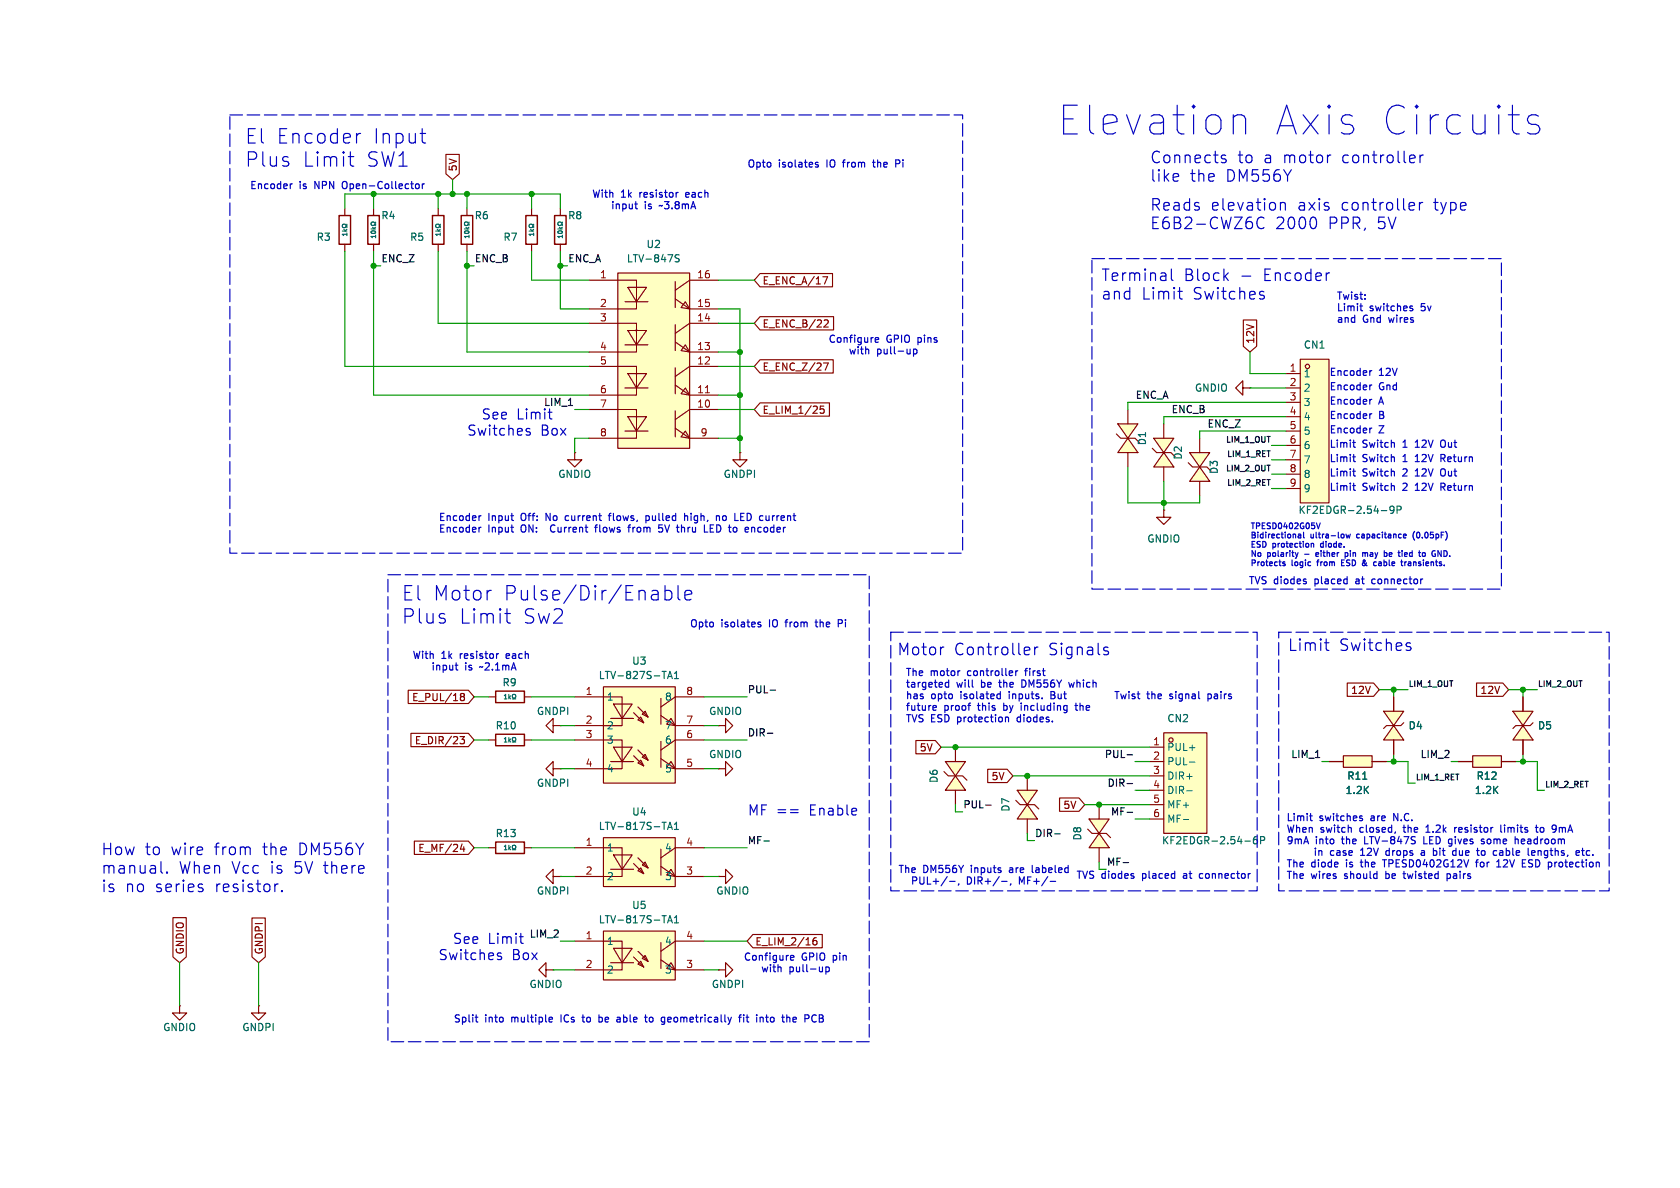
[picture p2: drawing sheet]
<svg xmlns="http://www.w3.org/2000/svg" width="297mm" height="210mm" viewBox="0 0 297 210" stroke-linecap="round" stroke-linejoin="round" font-family="sans-serif">
<path d="M77.5 36.8v1.3M94 36.8v1.3M99.1 36.8v1.3M77.5 43.2v1.3M94 43.2v1.3M99.1 43.2v1.3M130.8 80v1.3h1.3l-1.3 1.3-1.3-1.3h1.3M130.8 80h.1M127 135.9h1.3v-1.3l1.2 1.3-1.2 1.3v-1.3M127 135.9h.1M45.7 177.8v1.3h1.3l-1.3 1.2-1.3-1.2h1.3M45.7 177.8h.1" fill="none" stroke="#840000" stroke-width=".2"/>
<path d="M76.5 38.1h2v5.1h-2zM93 38.1h2v5.1h-2zM98 38.1h2.1v5.1h-2.1z" fill="none" stroke="#840000" stroke-width=".25"/>
<g fill="none" stroke="#006464" stroke-width=".2">
<path d="M77.8 39.6v.2h-.1a.34 .34 0 0 0-.5-.2 .34 .34 0 0 0-.1 .5l.3 .1 .4-.2v.2M94.3 39.6v.2h-.1a.34 .34 0 0 0-.5-.2 .34 .34 0 0 0-.1 .5l.4 .1 .3-.2v.2M99.4 39.2v.2h-.1a.34 .34 0 0 0-.5-.1 .34 .34 0 0 0-.1 .4l.3 .2 .4-.2v.2M77 40.8h.8M77.3 40.5l.3 .3M77.8 41.2v.4M77.8 41.4h-.8l.3 .2M77.8 40.5l-.3 .3M93.5 40.8h.8M93.8 40.5l.3 .3M94.3 41.4h-.8l.3 .2M94.3 41.2v.4"/>
<path d="M94.3 40.5l-.3 .3M98.6 40.5h.8M98.7 40.9a.39 .39 0 0 1 .4-.1 .39 .39 0 0 1 .3 .4 .39 .39 0 0 1-.5 .1 .39 .39 0 0 1-.2-.4zM98.9 40.2l.3 .3M99.4 41.6v.4M99.4 41.8h-.8l.2 .2M99.4 40.2l-.3 .2"/>
</g>
<g fill="#ffffc2">
<path d="M106.7 164.6h12.7v8.6h-12.7z"/>
<path d="M108.5 167.6h3.3l-1.8 2.6z"/>
<path d="M112.8 170.4l.5-.5 .5 1z"/>
<path d="M114 168.9l.5 1-1-.5z"/>
<path d="M118.6 170.2l.8 1.3-1.5-.3z"/>
</g>
<g fill="none" stroke="#840000" stroke-width=".2">
<path d="M82.5 36.8v1.3M82.5 43.2v1.3M31.7 177.8v1.3h1.3l-1.3 1.2-1.2-1.2h1.2M31.7 177.8h.1M101.6 166.4h8.4v5.1h-8.4M106.7 164.6h12.7v8.6h-12.7zM107.9 170.2h4.1M108.5 167.6h3.3l-1.8 2.6zM112 169.2l1.8 1.7M112.8 170.4l.5-.5 .5 1zM112.8 168.2l1.7 1.7M114 168.9l.5 1-1-.5z"/>
<path d="M116.8 166.6v4.6M116.8 169.7l2.6 1.8M118.6 170.2l.8 1.3-1.5-.3zM119.4 171.5h5.1M124.5 166.4h-5.1l-2.6 1.8"/>
</g>
<path d="M82.9 39.2v.2h-.1a.34 .34 0 0 0-.5-.1 .34 .34 0 0 0-.2 .4l.4 .2 .4-.2v.2M82.1 40.5h.8M82.1 40.9a.39 .39 0 0 1 .5-.1 .39 .39 0 0 1 .3 .4 .39 .39 0 0 1-.5 .1 .39 .39 0 0 1-.3-.4zM82.4 40.2l.3 .3M82.9 41.6v.4M82.9 41.8h-.8l.2 .2M82.9 40.2l-.3 .2M117.1 161.9h.7M118 163.1l.4-1.2 .5 1.2M118.1 162.8h.6M119.2 163.1h.8M119.2 162.2l.4-.3v1.2" fill="none" stroke="#006464" stroke-width=".2"/>
<path d="M81.5 38.1h2.1v5.1h-2.1z" fill="none" stroke="#840000" stroke-width=".25"/>
<path d="M229.9 63.5h5v25.4h-5z" fill="#ffffc2"/>
<g fill="none" stroke="#840000" stroke-width=".2">
<path d="M227.3 66h2.6M227.3 68.6h2.6M227.3 71.1h2.6M227.3 73.7h2.6M227.3 76.2h2.6M227.3 78.7h2.6M229.9 63.5h5v25.4h-5zM101.6 80v1.3h1.3l-1.3 1.3-1.3-1.3h1.3M101.6 80h.1M205.7 90.2v1.2h1.3l-1.3 1.3-1.2-1.3h1.2M205.7 90.2h.1M227.3 81.3h2.6"/>
<path d="M227.3 83.8h2.6M227.3 86.4h2.6"/>
<circle cx="231.1" cy="64.8" r=".38"/>
</g>
<path d="M244.2 90.3h1M246.4 90l-.2 .3h-.2l-.3-.3 .1-.5h.4l.2 .1a.84 .84 0 0 1-.3 1.1h-.3M247 90.1h.6l.1-.2-.1-.3-.6-.1v1.2" fill="none" stroke="#006464" stroke-width=".2"/>
<g fill="#ffffc2">
<path d="M179.8 139.7h3.6l-1.8 2.5z"/>
<path d="M181.6 142.2l1.8 2.6h-3.6z"/>
</g>
<path d="M179.8 139.7h3.6l-1.8 2.5zM181.6 137.2v2.5M179.6 141.5l.7 .7h2.6l.7 .8M181.6 142.2l1.8 2.6h-3.6zM181.6 144.8v2.5" fill="none" stroke="#840000" stroke-width=".2"/>
<g fill="#ffffc2">
<path d="M109.2 48.3h12.7v31h-12.7z"/>
<path d="M111 50.8h3.3l-1.8 2.5z"/>
<path d="M111 58.4h3.3l-1.8 2.6z"/>
<path d="M111 66h3.3l-1.8 2.6z"/>
<path d="M111 73.7h3.3l-1.8 2.5z"/>
<path d="M121.2 53.3l.7 1.3-1.5-.2z"/>
<path d="M121.2 61l.7 1.2-1.5-.2z"/>
<path d="M121.2 68.6l.7 1.3-1.5-.3z"/>
<path d="M121.2 76.2l.7 1.3-1.5-.3z"/>
</g>
<g fill="none" stroke="#840000" stroke-width=".2">
<path d="M61 36.8v1.3M66 36.8v1.3M61 43.2v1.3M66 43.2v1.3M104.1 49.5h8.4v5.1h-8.4M104.1 57.2h8.4v5h-8.4M109.2 48.3h12.7v31h-12.7zM110.5 53.3h4M111 50.8h3.3l-1.8 2.5zM111 58.4h3.3l-1.8 2.6zM119.4 49.8v4.6M119.4 57.4v4.6"/>
<path d="M119.4 52.8l2.5 1.8M121.2 53.3l.7 1.3-1.5-.2zM121.9 54.6h5.1M127 49.5h-5.1l-2.5 1.8M127 57.2h-5.1l-2.5 1.7M104.1 64.8h8.4v5.1h-8.4M104.1 72.4h8.4v5.1h-8.4M110.5 61h4M110.5 68.6h4M110.5 76.2h4M111 66h3.3l-1.8 2.6zM111 73.7h3.3l-1.8 2.5z"/>
<path d="M119.4 65v4.6M119.4 72.6v4.6M119.4 60.5l2.5 1.7M119.4 68.1l2.5 1.8M119.4 75.7l2.5 1.8M121.2 61l.7 1.2-1.5-.2zM121.2 68.6l.7 1.3-1.5-.3zM121.2 76.2l.7 1.3-1.5-.3zM121.9 62.2h5.1M121.9 69.9h5.1M121.9 77.5h5.1M127 64.8h-5.1l-2.5 1.8"/>
<path d="M127 72.4h-5.1l-2.5 1.8M86.4 123.2h1.2M92.7 123.2h1.3"/>
</g>
<path d="M124.7 69.4h.7" fill="none" stroke="#a90000" stroke-width=".18"/>
<g fill="none" stroke="#006464" stroke-width=".2">
<path d="M61.3 39.6v.2h-.1a.34 .34 0 0 0-.5-.2 .34 .34 0 0 0-.1 .5l.3 .1 .4-.2v.2M66.4 39.2v.2h-.2a.34 .34 0 0 0-.4-.1 .34 .34 0 0 0-.2 .4l.4 .2 .4-.2v.2M60.5 40.8h.8M60.8 40.5l.3 .3M61.3 41.2v.4M61.3 41.4h-.8l.2 .2M61.3 40.5l-.3 .3M65.6 40.5h.8M65.6 40.9a.39 .39 0 0 1 .5-.1 .39 .39 0 0 1 .3 .4 .39 .39 0 0 1-.5 .1 .39 .39 0 0 1-.3-.4zM65.9 40.2l.3 .3M66.4 41.6v.4M66.4 41.8h-.8l.2 .2"/>
<path d="M66.4 40.2l-.3 .2M120.1 45.1l-.5-.1-.2 .1v.4l.6 .3 .1 .3-.3 .2-.5-.1M89.2 123.5h.4M89.2 123l.2-.3v.8M90 122.7v.8M90 123.2l.3 .3M90.3 123l-.3 .3M90.6 123.5h.2v-.1a.34 .34 0 0 1-.2-.5 .34 .34 0 0 1 .5-.1l.1 .4-.2 .3h.2"/>
</g>
<path d="M59.9 38.1h2.1v5.1h-2.1zM65 38.1h2.1v5.1h-2.1zM87.6 122.2h5.1v2h-5.1z" fill="none" stroke="#840000" stroke-width=".25"/>
<g fill="#ffffc2">
<path d="M244.6 125.7h3.6l-1.8 2.6z"/>
<path d="M246.4 128.3l1.8 2.5h-3.6z"/>
</g>
<path d="M244.6 125.7h3.6l-1.8 2.6zM246.4 128.3l1.8 2.5h-3.6zM246.4 123.2v2.5M246.4 130.8v2.6M248.2 127.8l-.6 .5h-2.5l-.5 .5" fill="none" stroke="#840000" stroke-width=".2"/>
<path d="M237.5 133.6h5.1v2h-5.1z" fill="#ffffc2"/>
<path d="M219.7 68.6v-1.3l-1.3 1.3 1.3 1.3v-1.3h1.3M221 68.6h.1M234.9 134.6h2.6M237.5 133.6h5.1v2h-5.1zM242.6 134.6h2.5M96.5 171.5v-1.3l-1.3 1.3 1.3 1.2v-1.2h1.3M97.8 171.5h.1M127 171.5h1.3v-1.3l1.2 1.3-1.2 1.2v-1.2M127 171.5h.1" fill="none" stroke="#840000" stroke-width=".2"/>
<path d="M240.9 137.7h.7" fill="none" stroke="#006464" stroke-width=".2"/>
<g fill="#ffffc2">
<path d="M106.7 121.4h12.7v17h-12.7z"/>
<path d="M108.5 124.5h3.3l-1.8 2.5z"/>
<path d="M108.5 132.1h3.3l-1.8 2.5z"/>
<path d="M112.8 127.3l.5-.5 .5 1z"/>
<path d="M112.8 134.9l.5-.5 .5 1z"/>
<path d="M114 125.7l.5 1.1-1-.6z"/>
<path d="M114 133.4l.5 1-1-.5z"/>
<path d="M118.6 127l.8 1.3-1.5-.3z"/>
<path d="M118.6 134.6l.8 1.3-1.5-.3z"/>
</g>
<g fill="none" stroke="#840000" stroke-width=".2">
<path d="M101.6 123.2h8.4v5.1h-8.4M101.6 130.8h8.4v5.1h-8.4M106.7 121.4h12.7v17h-12.7zM107.9 127h4.1M107.9 134.6h4.1M108.5 124.5h3.3l-1.8 2.5zM108.5 132.1h3.3l-1.8 2.5zM112 126l1.8 1.8M112 133.6l1.8 1.8M112.8 127.3l.5-.5 .5 1zM112.8 134.9l.5-.5 .5 1zM112.8 125l1.7 1.8"/>
<path d="M112.8 132.6l1.7 1.8M114 125.7l.5 1.1-1-.6zM114 133.4l.5 1-1-.5zM116.8 123.4v4.6M116.8 131.1v4.5M116.8 126.5l2.6 1.8M116.8 134.1l2.6 1.8M118.6 127l.8 1.3-1.5-.3zM118.6 134.6l.8 1.3-1.5-.3zM119.4 128.3h5.1M119.4 135.9h5.1M124.5 123.2h-5.1l-2.6 1.8"/>
<path d="M124.5 130.8h-5.1l-2.6 1.8"/>
</g>
<path d="M117.1 118.7h.7M118 120l.4-1.3 .5 1.3M118.1 119.6h.6M119.2 120h.8M119.2 119l.4-.3v1.3" fill="none" stroke="#006464" stroke-width=".2"/>
<g fill="#ffffc2">
<path d="M210.3 80h3.6l-1.8 2.6z"/>
<path d="M212.1 82.6l1.8 2.5h-3.6z"/>
</g>
<path d="M212.1 77.5v2.5M210.1 81.8l.7 .8h2.6l.7 .7M210.3 80h3.6l-1.8 2.6zM212.1 82.6l1.8 2.5h-3.6zM212.1 85.1v2.5" fill="none" stroke="#840000" stroke-width=".2"/>
<g fill="#ffffc2">
<path d="M204 77.5h3.5l-1.8 2.5z"/>
<path d="M205.7 80l1.8 2.6h-3.5z"/>
</g>
<path d="M203.7 79.3l.8 .7h2.5l.8 .8M204 77.5h3.5l-1.8 2.5zM205.7 74.9v2.6M205.7 80l1.8 2.6h-3.5zM205.7 82.6v2.5" fill="none" stroke="#840000" stroke-width=".2"/>
<path d="M205.7 129.5h7.7v17.8h-7.7z" fill="#ffffc2"/>
<g fill="none" stroke="#840000" stroke-width=".2">
<path d="M97.8 128.3v-1.3l-1.3 1.3 1.3 1.2v-1.2h1.3M99.1 128.3h.1M203.2 132.1h2.5M203.2 134.6h2.5M203.2 137.2h2.5M203.2 139.7h2.5M205.7 129.5h7.7v17.8h-7.7zM97.8 154.9v-1.2l-1.3 1.2 1.3 1.3v-1.3h1.3M99.1 154.9h.1M203.2 142.2h2.5M203.2 144.8h2.5"/>
<circle cx="207" cy="130.8" r=".38"/>
</g>
<path d="M209.8 139.8h1M210.3 134.7h.9M209.2 144.9h1" fill="none" stroke="#006464" stroke-width=".18"/>
<path d="M220.1 148.7h.9M222.2 147.9l-.4 .1a.86 .86 0 0 0 0 1.2l.4-.2 .1-.4-.2-.2h-.3l-.2 .2M222.9 148.6l.6-.1 .1-.2-.1-.3-.6-.1v1.3" fill="none" stroke="#006464" stroke-width=".2"/>
<g fill="#ffffc2">
<path d="M192.5 144.8h3.6l-1.8 2.5z"/>
<path d="M194.3 147.3l1.8 2.6h-3.6z"/>
</g>
<path d="M97.8 135.9v-1.3l-1.3 1.3 1.3 1.3v-1.3h1.3M99.1 135.9h.1M86.4 149.9h1.2M92.7 149.9h1.3M192.3 146.6l.7 .7h2.6l.7 .8M192.5 144.8h3.6l-1.8 2.5zM194.3 147.3l1.8 2.6h-3.6zM194.3 142.2v2.6M194.3 149.9v2.5" fill="none" stroke="#840000" stroke-width=".2"/>
<path d="M87.6 148.8h5.1v2.1h-5.1z" fill="none" stroke="#840000" stroke-width=".25"/>
<path d="M89.2 150.2h.4M89.2 149.6l.2-.2v.8M90 149.4v.8M90 149.9l.3 .3M90.3 149.7l-.3 .3M90.6 150.2h.2v-.1a.34 .34 0 0 1-.2-.5 .34 .34 0 0 1 .5-.1l.1 .3-.2 .4h.2" fill="none" stroke="#006464" stroke-width=".2"/>
<g fill="#ffffc2">
<path d="M167.1 134.6h3.6l-1.8 2.6z"/>
<path d="M168.9 137.2l1.8 2.5h-3.6z"/>
</g>
<path d="M86.4 130.8h1.2M92.7 130.8h1.3M166.9 136.4l.7 .8h2.6l.7 .7M167.1 134.6h3.6l-1.8 2.6zM168.9 137.2l1.8 2.5h-3.6zM168.9 132.1v2.5M168.9 139.7v2.5M127 154.9h1.3v-1.2l1.2 1.2-1.2 1.3v-1.3M127 154.9h.1" fill="none" stroke="#840000" stroke-width=".2"/>
<path d="M87.6 129.8h5.1v2h-5.1z" fill="none" stroke="#840000" stroke-width=".25"/>
<path d="M89.2 131.2h.4M89.2 130.6l.2-.2v.8M90 130.4v.8M90 130.9l.3 .3M90.3 130.6l-.3 .3M90.6 131.2h.2v-.2a.34 .34 0 0 1-.2-.4 .34 .34 0 0 1 .5-.2l.1 .4-.2 .4h.2" fill="none" stroke="#006464" stroke-width=".2"/>
<g fill="#ffffc2">
<path d="M267.5 125.7h3.5l-1.8 2.6z"/>
<path d="M269.2 128.3l1.8 2.5h-3.5z"/>
</g>
<path d="M267.5 125.7h3.5l-1.8 2.6zM269.2 128.3l1.8 2.5h-3.5zM269.2 123.2v2.5M269.2 130.8v2.6M271 127.8l-.5 .5h-2.5l-.5 .5" fill="none" stroke="#840000" stroke-width=".2"/>
<g fill="#ffffc2">
<path d="M197.6 74.9h3.6l-1.8 2.6z"/>
<path d="M199.4 77.5l1.8 2.5h-3.6z"/>
</g>
<path d="M197.4 76.7l.7 .8h2.6l.7 .7M197.6 74.9h3.6l-1.8 2.6zM199.4 77.5l1.8 2.5h-3.6zM199.4 72.4v2.5M199.4 80v2.6" fill="none" stroke="#840000" stroke-width=".2"/>
<path d="M260.3 133.6h5.1v2h-5.1z" fill="#ffffc2"/>
<path d="M257.8 134.6h2.5M260.3 133.6h5.1v2h-5.1zM265.4 134.6h2.6" fill="none" stroke="#840000" stroke-width=".2"/>
<g fill="#ffffc2">
<path d="M106.7 148.1h12.7v8.6h-12.7z"/>
<path d="M108.5 151.1h3.3l-1.8 2.6z"/>
<path d="M112.8 153.9l.5-.5 .5 1z"/>
<path d="M114 152.4l.5 1-1-.5z"/>
<path d="M118.6 153.7l.8 1.2-1.5-.2z"/>
</g>
<g fill="none" stroke="#840000" stroke-width=".2">
<path d="M78.8 27.3h2.4v3.4l-1.2 1.1-1.2-1.1zM134.4 56h13v2.3h-13l-1.1-1.1zM134.4 48.4h12.8v2.3h-12.8l-1.1-1.2zM145.5 48.9h.8l-.5 1.3M145.7 56.7l.5-.2 .2 .4-.8 .9h.8M219.8 56.6h2.4v4.6l-1.2 1-1.2-1zM134.4 71.2h12.2v2.4h-12.2l-1.1-1.2zM134.4 63.6h12.9v2.3h-12.9l-1.1-1.1zM145.6 64.2h.8l-.5 1.2M145.6 71.8h-.6v.6l.2-.1h.4l.1 .2-.1 .4-.1 .2-.5-.2M72.2 122h10.6l1 1.2-1 1.2h-10.6zM72.6 129.6h10.2l1 1.2-1 1.2h-10.2z"/>
<path d="M81.3 130.2h.8l-.4 .5 .4 .1v.6l-.2 .1-.6-.1M81.6 123.1l-.2-.2 .2-.3h.3l.2 .2-.2 .3M81.6 123.1l-.2 .3v.3l.2 .2 .4-.1 .1-.2v-.2l-.2-.3M81.6 123.1h.3M127 128.3h1.3v-1.3l1.2 1.3-1.2 1.2v-1.2M127 128.3h.1M161.9 130.9h3.5l1 1.2-1 1.2h-3.5zM174.6 136h3.5l1 1.2-1 1.1h-3.5zM234.9 134.6h2.6M238.2 120.7h4.6l1 1.2-1 1.2h-4.6zM242.6 134.6h2.5M246.4 123.2v2.5"/>
<path d="M246.4 130.8v2.6M257.8 134.6h2.5M261 120.7h4.7l1 1.2-1 1.2h-4.7zM265.4 134.6h2.6M269.2 123.2v2.5M269.2 130.8v2.6M73.3 148.7h9.5l1 1.2-1 1.1h-9.5zM81.7 149.2l-.3 .9h.8M82 149.7v.8M101.6 149.9h8.4v5h-8.4M106.7 148.1h12.7v8.6h-12.7zM107.9 153.7h4.1"/>
<path d="M108.5 151.1h3.3l-1.8 2.6zM112 152.7l1.8 1.7M112.8 153.9l.5-.5 .5 1zM112.8 151.6l1.7 1.8M114 152.4l.5 1-1-.5zM116.8 150.1v4.6M116.8 153.2l2.6 1.7M118.6 153.7l.8 1.2-1.5-.2zM119.4 154.9h5.1M124.5 149.9h-5.1l-2.6 1.7M187.3 141.1h3.5l1 1.1-1 1.2h-3.5zM30.6 162.2h2.3v7l-1.2 1-1.1-1z"/>
<path d="M44.5 162.3h2.4v6.9l-1.2 1-1.2-1zM133.1 165.2h12.3v2.3h-12.3l-1-1.1zM144.3 165.8h-.4a.86 .86 0 0 0 0 1.2l.5-.1v-.4l-.2-.2h-.3l-.2 .2"/>
</g>
<path d="M240.9 137.7h.7M117.1 145.4h.7M118 146.6l.4-1.2 .5 1.2M118.1 146.3h.6M119.2 146.6h.8M119.2 145.7l.4-.3v1.2" fill="none" stroke="#006464" stroke-width=".2"/>
<path d="M100.5 71.7h.7M135.7 129.6h.9M136.1 122h1M199.3 133.4h.9M199.3 138.5h.9M232.6 133.9h.7M135.1 148.7h.9M174.2 142.3h1M186.5 147.4h.9M198.6 152.5h.9M199.3 143.6h.9" fill="none" stroke="#0f0f0f" stroke-width=".2"/>
<g fill="none" stroke="#009600" stroke-width=".2">
<path d="M61 36.8v-2.5h38.1v2.5M66 34.3v2.5M77.5 34.3v2.5M80 31.8v2.5M82.5 34.3v2.5M94 34.3v2.5M61 44.5v20.3h43.1M66 47h1.3M66 44.5v25.4h38.1M77.5 44.5v12.7h26.6M82.5 47h1.3M82.5 44.5v17.7h21.6"/>
<path d="M94 44.5v5h10.1M99.1 44.5v10.1h5M99.1 47h1.2M127 54.6h3.8v25.4M127 49.5h6.3M127 57.2h6.3M101.6 72.4h2.5M104.1 77.5h-2.5v2.5M127 72.4h6.3M127 64.8h6.3M127 77.5h3.8M127 69.9h3.8"/>
<path d="M127 62.2h3.8M221 68.6h6.3M221 62.2v3.8h6.3M224.8 78.7h2.5M227.3 76.2h-15.2v1.3M227.3 73.7h-21.6v1.2M227.3 71.1h-27.9v1.3M199.4 82.6v6.3h12.7v-1.3M205.7 85.1v5.1M224.8 83.8h2.5M224.8 81.3h2.5M224.8 86.4h2.5"/>
<path d="M83.8 130.8h2.6M83.8 123.2h2.6M94 130.8h7.6M94 123.2h7.6M99.1 135.9h2.5M99.1 128.3h2.5M124.5 130.8h7.6M124.5 123.2h7.6M124.5 135.9h2.5M124.5 128.3h2.5M166.4 132.1h36.8M179.1 137.2h24.1"/>
<path d="M200.7 134.6h2.5M200.7 139.7h2.5M233.7 134.6h1.2M243.8 121.9h5.1M245.1 134.6h3.8v3.8h1.3M246.4 121.9v1.3M246.4 133.4v1.2M256.5 134.6h1.3M266.7 121.9h5.1M268 134.6h3.8v5.1h1.2M269.2 121.9v1.3M269.2 133.4v1.2"/>
<path d="M83.8 149.9h2.6M94 149.9h7.6M99.1 154.9h2.5M124.5 154.9h2.5M124.5 149.9h7.6M168.9 142.2v1.3h1.3M181.6 147.3v1.3h1.3M191.8 142.2h11.4M194.3 152.4v1.3h1.3M200.7 144.8h2.5M31.7 170.2v7.6M45.7 170.2v7.6"/>
<path d="M97.8 171.5h3.8M99.1 166.4h2.5M124.5 171.5h2.5M124.5 166.4h7.6"/>
</g>
<g fill="none" stroke="#0000c2" stroke-width=".2">
<path d="M51.3 32.5v.8M51.7 32.5l-.4 .2M60.7 32.1a.9 .9 0 0 0 0 1.2M61.6 27.7h.9M62.1 29.3l.4 .1M63.8 23.6h-.3l-.4 .2M73.6 32.6l.3-.1 .2 .2-.1 .6h-.4M74.3 23.6h.9M74.7 32.5v.8M75 25.3h.2M75 32.5l-.3 .2M112.2 36.1h.5"/>
<path d="M112.4 35.6v1.1l.3 .2M119.9 34l-.2 .1M121.4 34l-.2 .2v.5l.2 .2M121.8 34.3l-.6 .1M144.2 29.1l.4 .1 .1 .2-.2 .1h-.4M144.2 28.8h.4M148.9 28.7h.5M154.2 28.7h.5M154.4 28.3v1.1l.3 .1M158.4 28.3h.4l.3 .2-.1 .4h-.6M208.3 30.8l.1 .4-1 .2M216 28l.7 .2 .1 .3-.3 .3-.6-.1"/>
<path d="M216 27.5l.2-.1 .5 .1M218 20.3v3.4M218 20.8a1.26 1.26 0 0 1 2.2 .2v2.7M222.6 38.5a1.16 1.16 0 0 0 .3 1.9l.6-.2M223.4 38.5l.1 .1M226.4 35.8v1.3M226.4 36a.5 .5 0 0 1 .8 .1v1M232.6 38.6a1.71 1.71 0 0 1 0 1.6M250 35.9l.1 .4-1 .2M250.9 35.8v1.3M251 27.4v1.4M251.5 35.8a.52 .52 0 0 0-.6 .4"/>
<path d="M251.6 27.4a.52 .52 0 0 0-.6 .4M272 20.5l-.5-.2h-.7l-.5 .2-.3 .5 .3 .7 .5 .3h.7l.5 .2 .2 .5-.2 .7-.5 .3h-1l-.5-.3M207.1 47.6v1.7l.3 .3M208.2 51.5h.8M208.6 52.8l.4 .1M223.2 52.2l.3 .3-.1 .3-.2 .1M223.2 51.5l.2 .1M240.4 54.1h.5M240.6 53.7v1.1l.3 .1M241.3 52.8v.1M241.3 52.1v.1M249.4 54.1l.3 .1"/>
<path d="M249.4 54.5l.3 .1 .1 .2-.2 .1h-.2M93.1 76.2l.6 .2 .1 .3-.3 .2-.5-.1M93.1 75.8h.6M96.9 72.9h.7M97.2 74l.4 .1M153.5 61.8l.1 .8M154.7 60.1l.6-.1v-.3h-.4l-.2 .2 .1 .6h.5M160.9 61.7v.9M160.9 62.4l-.1 .1M161.5 61.7v1.3M161.5 61.8l.4-.1 .2 .3-.1 .5h-.5M239.1 78.2h.5"/>
<path d="M239.3 77.8v1.1l.3 .2M242.2 65.5v.9M242.2 68.1v.8M242.2 70.6v.8M242.2 73.1v.9M242.2 75.7v.8M242.5 70.6l-.3 .2M242.5 65.5l-.3 .3M242.5 73.1l-.3 .3M242.5 68.1l-.3 .2M242.5 75.7l-.3 .2M250.2 79.1h.7"/>
<path d="M250.6 77.8l-.4 .4M255.2 77.8a.43 .43 0 0 0-.5 .4v.4a.43 .43 0 0 0 .5 .5M84.7 91.2v.8M84.7 93.2v.9M85 91.2l-.3 .2M85 93.2l-.3 .3M96.5 92v-1.3l.8 1.3M97.4 93a.66 .66 0 0 0 .5 1.1M100 91.9l.2 .1h.3M100.5 91.2h-.3l-.2 .1M105.1 93.2h.5M105.3 93v1.1"/>
<path d="M106 92.8l.1 1.2M107.5 91.2h.5M108 90.7l-.3 .2v1.1M108.4 90.7l.1 1.3M111.9 93.2v.9M112.1 93.2l-.2 .3M114.2 91.2h.4l.2 .2-.1 .6h-.5M114.2 91.2v1.2M115.3 91.2l.1 .8M117 93.3l.2 .2-.1 .4-.5 .2M117.5 92.8l.4 1.3 .5-1.3M121.1 91.2h.4l.1 .8"/>
<path d="M122.2 90.7v.2M122.2 91.2v.8M125.6 94.1h.6M125.6 93.4h.4M126.7 92.8v1.3h.3M127.8 91.3l.2-.1 .3 .1 .1 .5-.1 .2h-.3l-.2-.1zM129.9 90.7v1.3M131.5 90.7h-.6v1.3M132.4 90.7h-.3v1.3h.3M134.1 93.3h.5M134.1 94h.5M136.9 91.2l-.3 .1"/>
<path d="M226.8 99.5l.4 .3-.1 .2h-.3M229 97.7l.2 .7M229.2 98.4l-.1 .2M229.5 97.7l-.3 .7M229.5 94.5h.4l.1 .6M230 94.7l-.5 .2 .1 .2 .4-.1M230.5 94.1v.8l.1 .2M230.6 98h.8M231.8 96.1v.6M231.8 96.1h.4v.6M232.7 92.4l.4 1.1 .3-1.1M232.8 99.3h.4"/>
<path d="M233.1 97.8l-.1-.1-.4 .1 .1 .5h.4M233.1 97.9l-.5 .1M233.5 96.1v.5M237.2 99.5h.3M237.6 94.5v.5M237.7 99h-.5v1h.5M237.8 97.7h.3l.2 .2-.1 .4h-.4M237.8 97.7v1M238 94.4l.1 .7 .2-.5 .2 .5 .2-.7M239.1 85.8h.5M239.1 83.3h.5M239.1 80.8h.5"/>
<path d="M239.3 80.3v1.1l.3 .2M239.3 82.9v1.1l.3 .1M239.3 85.4v1.1l.3 .2M239.9 94.5v.5M241.1 99.5l.6 .5M241.3 97.8l.2-.1h.2l.1 .7M241.5 99.5l-.2 .4M244.2 99.6l-.5 .2 .2 .2h.3M244.7 97.3v1.1M245.6 98.3h.4M245.6 97.7h.3l.2 .2-.5 .1M248.3 94.4l.2 .1 .1 .2-.5 .1"/>
<path d="M248.5 95l-.2 .1M248.6 99.3l-.2 .2M249 99.4h.4M249.4 97.7l-.2 .2v.3l.2 .2M249.4 99.6l-.5 .2 .2 .2h.3M250.1 93.9a1.17 1.17 0 0 0 0 1.6M250.2 86.7h.7M250.2 84.1h.7M250.2 81.6h.7M250.5 94.2l.2-.1a.54 .54 0 0 1 .3 .5 .54 .54 0 0 1-.3 .5l-.3-.4zM250.6 85.4l-.4 .4M250.6 82.9l-.4 .3"/>
<path d="M250.6 80.3l-.4 .4M251.4 95v.1M252 94.2l.1-.1a.54 .54 0 0 1 .4 .5 .54 .54 0 0 1-.4 .5l-.2-.4zM253.3 97.4l-.2 .4 .2 .5M253.4 94.1h-.5v.5l.4-.1 .1 .5-.2 .1-.3-.1M253.9 94.5l.3-.1 .2 .2-.1 .4h-.4M253.9 94.4v1M254.8 94.6h.3M255 86.1l.5 .6M255 81l.5 .6M255.2 82.9a.43 .43 0 0 0-.5 .4v.4a.43 .43 0 0 0 .5 .4M255.3 94.1h-.5v1"/>
<path d="M255.3 97.3a.51 .51 0 0 1 .6 .6 .51 .51 0 0 1-.6 .5M255.3 80.4l-.6-.1v1.3M255.3 85.5l-.6-.1v1.3M255.3 86l-.6 .1M255.3 80.9l-.6 .1M255.6 93.9a1.17 1.17 0 0 1 0 1.6M80.5 117.6h.4M80.6 117.2v1.1l.3 .1M86.6 104.4h.2M88.1 115.6h-.2M89.3 108.5h.9M89.7 115.6l-.2 .1v.5l.2 .2"/>
<path d="M89.7 110l.5 .1M90.1 115.9l-.6 .1M117.6 104.5l.7-.1 .5 .4v.8l-.3 .3-.2 .2-.7-.2M117.6 103.5v2.6M119.9 103.5v2.2l.3 .4M121.1 105.2l1.2-.2-.1-.5-.8-.1-.3 .3v1l.1 .2 .2 .2 .8-.2M134 110.3l.5 .2v.1l-.2 .2h-.3M134 110h.5M138.8 110h.4M144.1 110h.5M144.3 109.5v1.1l.3 .2M148.2 109.5h.5l.2 .3-.1 .4h-.6"/>
<path d="M166.7 114.4h.2M169.6 118.6h.1M179.6 118.6v.8M179.9 118.6l-.3 .2M181.1 118.6h.5M181.4 118.2l-.1 1.2M181.8 114.4l.1 .1 .1 .4-.9 .2M181.9 115.6l-.1 .1M182.9 114.4v1.3M183.5 114.4a.52 .52 0 0 0-.6 .4M195.4 114.4l.5 .1M195.4 115.1l.5 .1 .1 .3-.3 .2h-.4"/>
<path d="M234.2 113.6h.7M234.5 114.7l.1 .2 .3 .1M239.8 102.4h-.1M239.8 102.7l-.1 .2 .1 .3M243 102.4h-.4l-.1 .2 .1 .5 .4 .1M248.9 113.6l.5 .1M248.9 114.3l.5 .1 .1 .3-.3 .3h-.4M165 125.5h.5M165.5 124.8v.2l-.6 .1M167.7 120.2v1.3M167.7 120.7l-.3-.1-.3 .3 .1 .5h.5M176.5 120.6h.5"/>
<path d="M176.7 122.7h.1M176.7 120.2l.1 1.2M176.8 122.2v1.3M176.8 123.5h-.1M177.4 124.3v1.3M177.4 125.5l.2 .1M177.6 124.7l-.2 .1M178.2 126.8l.1 .8M178.4 122.7v.8M179.9 126.9l-.1 .5 .3 .2M181.3 120.4l-.6-.2v1.3l.6-.2M185.8 122.2v1.3h.6"/>
<path d="M185.8 122.9h.4M186.2 122.9h.2M186.3 122.8l-.1 .1M188.9 120.6l.3 .9 .2-.6 .3 .6 .2-.9M190 124.7h.5M190.2 124.3v1.1l.3 .2M190.9 124.3v1.3M191 124.8h-.1M213.6 122.7v1.2M213.6 123.5h.1M213.7 122.7h-.1M28.6 154.3h.2"/>
<path d="M29.5 154.2l.1 .1h-.1M29.5 154.2l-.1 .1h.1M29.5 154.2v.1M49 156.3h.2M49.8 157.4l.1 .1-.1 .1M49.8 157.4l-.1 .1 .1 .1M49.8 157.4v.2M139.7 143.1h1.4M139.7 143.6h1.4M167.5 155l-1.1 1.6M167.9 155.8h.9M169.5 156.2l-.1 .3"/>
<path d="M177.1 155.8h.9M178.6 153.8l-.2 .1 .2 .3M178.6 153.4l-.1 .1M178.7 156.2l-.1 .3M182.5 153v1.1l.2 .1M185.7 155.8h.9M209.4 154.4l-.2 .1M209.4 154.8l-.2 .2 .2 .3M212.5 154.4l-.3 .1-.2 .2 .1 .4 .4 .2M231.5 144.2h.5M231.7 143.8v1.1l.3 .2M232.5 150.4v.8"/>
<path d="M233.1 150.4v.8M233.1 150.5l.2-.1h.3l.1 .8M240.5 152.4h.4M240.5 144.2l.3 .1M240.5 144.7h.3l.1 .2-.2 .2h-.2M240.6 152l.1 1.2M241.3 147.9v1.3h.6M244.4 152h.7M244.8 152v1.3M245 154v1.3M245 155.2l.1 .1M245.1 154.5h-.1"/>
<path d="M245.2 150.4l-.2 .2v.4l.2 .2M246.4 145.1v-1.3l.7 1.3M248 154.5h.5M248 146.3h.5M248.2 154v1.1l.3 .2M248.2 145.9l.1 1.2M251.3 150.4h.5M251.7 147.9v1.3h.6M251.8 150.7h-.4l-.2 .2 .2 .3 .4-.1M252.1 147.1h.7M252.1 146.2l.3-.3v1.2M253.4 149.9v1.3"/>
<path d="M253.8 150.4l.2 .2v.4l-.2 .2M255.8 154.5h.4l.2 .2-.1 .5h-.5M255.8 154.5v1.2M257.2 146.3v.8M257.4 151.1l-.4 .1M257.4 149.9v1.3M257.5 146.3l-.3 .2M258.1 146.3l-.2 .2v.4l.2 .2M258.5 146.6l-.6 .1M260.8 152.4h.5M261 152.2v1.1M261.8 152.5l-.1 .1 .1 .6"/>
<path d="M262.1 148.7l.3 .1v.2l-.2 .2h-.2M262.1 148.3l.3 .1M262.1 150.4l.4 .1v.5l-.2 .2-.3-.1M263.1 148.3l-.2 .3v.3l.2 .3M264.6 153.3h.7M265.3 150.4h.2l.2 .1v.7M265.3 145.9v1l.2 .2M265.7 151.1l-.4 .1M265.7 150.7h-.4M266 152l-.2 .1M266 145.9v.1M266 146.3v.8"/>
<path d="M266.5 152.5l-.8 .8h.8M267.9 147.9v1.3M269.5 148.4l-.4-.1-.2 .2 .1 .6h.5M269.6 148.6l-.7 .1M270.2 153.2h.6M270.3 152.1v.4l.5 .2M271.2 150.4l.2 .3-.6 .1M271.3 151.1l-.1 .1M271.4 146.3h.5M271.6 145.9v1l.3 .2M271.9 150.5l.4-.1 .2 .1M271.9 150.4v.8"/>
<path d="M272.3 146.4l.2-.1 .4 .1v.5l-.1 .2h-.3l-.2-.1zM275.7 152.5v.6M275.7 146.4l.3-.1 .2 .2M276.2 146.5v.6M276.4 146.3l-.2 .2M279.6 150.4h.5M279.8 149.9v1.1l.3 .2M281 150.4h-.3l-.3 .2 .2 .5h.4M84 179.8h.5M84.2 179.4v1.1l.3 .2M88 169l.6 .1 .1 .3-.3 .2-.5-.1M88 168.5h.6"/>
<path d="M91.8 165.6h.7M92.2 166.7l.3 .1M97.2 179.8l.4 .1 .1 .2-.6 .1M99.2 179.4v1.3M102.9 179.8h.5M103.1 179.4v1.1l.3 .2M106 179.8l.4 .1 .1 .2-.1 .4-.4 .2M114.8 179.9l.2-.1 .4 .1v.5l-.1 .2-.3 .1-.2-.2zM118.1 179.9l.4-.1 .2 .3-.7 .1M130.6 179.8h.5M131.1 179.4l-.4 .2v1.1M131.5 179.4v.1"/>
<path d="M131.5 179.8v.9M131.9 179.8h.5M132.1 179.4v1.1l.3 .2M135.3 179.8h.5M135.5 179.4v1.1l.3 .2M136.4 179.8l-.2 .3v.3l.2 .3M138 171l.1 .8M139.7 169.3l.7-.1-.1-.2-.4-.1-.2 .2 .1 .6h.5M140.2 179.9l.4-.1 .2 .3-.6 .1M144.8 179.4h.5l.2 .2-.2 .4 .2 .1 .1 .3-.3 .3h-.5zM145.4 170.9v.9M145.4 171.7h-.1"/>
<path d="M146 170.9v1.3M146 171l.4-.1 .2 .3-.1 .5h-.5M97.6 180.6l-.4 .1M118.1 180.6h.5M140.2 180.6h.5M144.8 180h.5"/>
</g>
<path d="M40.6 20.3h129.6v77.5h-129.6zM193 45.7h72.4v58.4h-72.4zM68.6 101.6h85.1v82.6h-85.1zM157.5 111.8h64.7v45.7h-64.7zM226.1 111.8h58.4v45.7h-58.4z" fill="none" stroke="#0000c2" stroke-width=".2" stroke-dasharray="2.2 .8"/>
<g fill="#009600" stroke="#009600" stroke-width=".18">
<circle cx="130.8" cy="62.2" r=".46"/>
<circle cx="130.8" cy="69.9" r=".46"/>
<circle cx="130.8" cy="77.5" r=".46"/>
<circle cx="246.4" cy="121.9" r=".46"/>
<circle cx="269.2" cy="121.9" r=".46"/>
<circle cx="246.4" cy="134.6" r=".46"/>
<circle cx="269.2" cy="134.6" r=".46"/>
<circle cx="194.3" cy="142.2" r=".46"/>
<circle cx="181.6" cy="137.2" r=".46"/>
<circle cx="168.9" cy="132.1" r=".46"/>
<circle cx="205.7" cy="88.9" r=".46"/>
<circle cx="99.1" cy="47" r=".46"/>
<circle cx="82.5" cy="47" r=".46"/>
<circle cx="94" cy="34.3" r=".46"/>
<circle cx="82.5" cy="34.3" r=".46"/>
<circle cx="66" cy="47" r=".46"/>
<circle cx="66" cy="34.3" r=".46"/>
<circle cx="77.5" cy="34.3" r=".46"/>
<circle cx="80" cy="34.3" r=".46"/>
</g>
<g font-size="7.1" fill="#0000c2">
<text x="186.7" y="24.2">Elevation</text>
<text x="224.7" y="24.2">Axis</text>
<text x="243.2" y="24.2">Circuits</text>
</g>
<g font-size="3.5" fill="#0000c2">
<text x="43.2" y="25.7">El</text>
<text x="43.2" y="29.8">Plus</text>
<text x="48.8" y="25.7">Encoder</text>
<text x="53.4" y="29.8">Limit</text>
<text x="64.8" y="29.8">SW1</text>
<text x="66" y="25.7">Input</text>
<text x="70.9" y="106.5">El</text>
<text x="76.5" y="106.5">Motor</text>
<text x="89.1" y="106.5">Pulse/Dir/Enable</text>
<text x="70.9" y="110.6">Plus</text>
<text x="81.1" y="110.6">Limit</text>
<text x="92.5" y="110.6">Sw2</text>
</g>
<g font-size="2.8" fill="#0000c2">
<text x="203.2" y="29.2">Connects</text>
<text x="218.8" y="29.2">to</text>
<text x="223.5" y="29.2">a</text>
<text x="227.1" y="29.2">motor</text>
<text x="237.7" y="29.2">controller</text>
<text x="203.2" y="32.4">like</text>
<text x="210.4" y="32.4">the</text>
<text x="216.9" y="32.4">DM556Y</text>
<text x="203.2" y="37.5">Reads</text>
<text x="203.2" y="40.8">E6B2-CWZ6C</text>
<text x="214" y="37.5">elevation</text>
<text x="225.5" y="40.8">2000</text>
<text x="229.5" y="37.5">axis</text>
<text x="235" y="40.8">PPR,</text>
<text x="237.4" y="37.5">controller</text>
<text x="243.8" y="40.8">5V</text>
<text x="253.9" y="37.5">type</text>
<text x="194.6" y="50">Terminal</text>
<text x="194.6" y="53.3">and</text>
<text x="201.8" y="53.3">Limit</text>
<text x="209.3" y="50">Block</text>
<text x="211" y="53.3">Switches</text>
<text x="219.4" y="50">-</text>
<text x="223.6" y="50">Encoder</text>
<text x="158.5" y="116.1">Motor</text>
<text x="168.7" y="116.1">Controller</text>
<text x="185.5" y="116.1">Signals</text>
<text x="227.6" y="115.4">Limit</text>
<text x="236.8" y="115.4">Switches</text>
<text x="17.8" y="151.5">How</text>
<text x="17.8" y="154.7">manual.</text>
<text x="25.6" y="151.5">to</text>
<text x="30.4" y="151.5">wire</text>
<text x="31.6" y="154.7">When</text>
<text x="38.2" y="151.5">from</text>
<text x="41.1" y="154.7">Vcc</text>
<text x="46.9" y="151.5">the</text>
<text x="48.1" y="154.7">is</text>
<text x="52.5" y="154.7">5V there</text>
<text x="53.4" y="151.5">DM556Y</text>
<text x="17.8" y="158">is</text>
<text x="22.1" y="158">no</text>
<text x="27.6" y="158">series</text>
<text x="38.3" y="158">resistor.</text>
</g>
<g font-size="2.5" fill="#0000c2">
<text x="82.5" y="77.3">Switches</text>
<text x="85" y="74.4">See</text>
<text x="91.4" y="74.4">Limit</text>
<text x="95.6" y="77.3">Box</text>
<text x="132.1" y="144.5">MF ==</text>
<text x="143.3" y="144.5">Enable</text>
<text x="79.9" y="167.2">See</text>
<text x="86.3" y="167.2">Limit</text>
<text x="77.4" y="170">Switches</text>
<text x="90.5" y="170">Box</text>
</g>
<g font-size="1.8" fill="#0000c2">
<text x="132" y="29.9">Opto</text>
<text x="137.7" y="29.9">isolates</text>
<text x="146.4" y="29.9">IO</text>
<text x="149.7" y="29.9">from</text>
<text x="155.4" y="29.9">the</text>
<text x="159.7" y="29.9">Pi</text>
<text x="44.1" y="33.7">Encoder</text>
<text x="52.9" y="33.7">is</text>
<text x="55.9" y="33.7">NPN</text>
<text x="61.2" y="33.7">Open-Collector</text>
<text x="104.5" y="35.2">With</text>
<text x="109.8" y="35.2">1k</text>
<text x="113.4" y="35.2">resistor</text>
<text x="121.9" y="35.2">each</text>
<text x="107.9" y="37.3">input</text>
<text x="114" y="37.3">is</text>
<text x="116.9" y="37.3">~3.8mA</text>
<text x="236.2" y="53.3">Twist:</text>
<text x="236.2" y="55.3">Limit</text>
<text x="236.2" y="57.3">and</text>
<text x="241" y="57.3">Gnd</text>
<text x="242.2" y="55.3">switches</text>
<text x="245.9" y="57.3">wires</text>
<text x="251.6" y="55.3">5v</text>
<text x="146.3" y="60.9">Configure</text>
<text x="149.9" y="62.9">with</text>
<text x="155" y="62.9">pull-up</text>
<text x="156.7" y="60.9">GPIO</text>
<text x="162.5" y="60.9">pins</text>
<text x="96" y="71.9">LIM_1</text>
<text x="234.9" y="71.8">Encoder</text>
<text x="234.9" y="66.7">Encoder</text>
<text x="234.9" y="69.3">Encoder</text>
<text x="243.8" y="71.8">A</text>
<text x="243.8" y="66.7">12V</text>
<text x="243.8" y="69.3">Gnd</text>
<text x="234.9" y="74.3">Encoder</text>
<text x="234.9" y="76.9">Encoder</text>
<text x="243.8" y="74.3">B</text>
<text x="243.8" y="76.9">Z</text>
<text x="234.9" y="79.4">Limit</text>
<text x="234.9" y="82">Limit</text>
<text x="240.9" y="79.4">Switch</text>
<text x="240.9" y="82">Switch</text>
<text x="248.4" y="79.4">1</text>
<text x="248.4" y="82">1</text>
<text x="250.9" y="79.4">12V</text>
<text x="250.9" y="82">12V</text>
<text x="255.7" y="79.4">Out</text>
<text x="255.7" y="82">Return</text>
<text x="234.9" y="87">Limit</text>
<text x="234.9" y="84.5">Limit</text>
<text x="240.9" y="87">Switch</text>
<text x="240.9" y="84.5">Switch</text>
<text x="248.4" y="87">2</text>
<text x="248.4" y="84.5">2</text>
<text x="250.9" y="87">12V</text>
<text x="250.9" y="84.5">12V</text>
<text x="255.7" y="87">Return</text>
<text x="255.7" y="84.5">Out</text>
<text x="77.5" y="92.4">Encoder</text>
<text x="77.5" y="94.4">Encoder</text>
<text x="86.4" y="92.4">Input</text>
<text x="86.4" y="94.4">Input</text>
<text x="92.5" y="92.4">Off:</text>
<text x="92.5" y="94.4">ON:</text>
<text x="97.2" y="92.4">No</text>
<text x="98.4" y="94.4">Current</text>
<text x="101" y="92.4">current</text>
<text x="106.6" y="94.4">flows</text>
<text x="109.1" y="92.4">flows,</text>
<text x="112.9" y="94.4">from</text>
<text x="115.9" y="92.4">pulled</text>
<text x="118.5" y="94.4">5V</text>
<text x="122.2" y="94.4">thru</text>
<text x="123.1" y="92.4">high,</text>
<text x="127.3" y="94.4">LED</text>
<text x="129.1" y="92.4">no</text>
<text x="132.1" y="94.4">to</text>
<text x="132.7" y="92.4">LED</text>
<text x="135.3" y="94.4">encoder</text>
<text x="137.4" y="92.4">current</text>
<text x="220.6" y="103.6">TVS diodes</text>
<text x="232.7" y="103.6">placed</text>
<text x="240.3" y="103.6">at</text>
<text x="243.5" y="103.6">connector</text>
<text x="121.8" y="111.2">Opto</text>
<text x="127.5" y="111.2">isolates</text>
<text x="136.3" y="111.2">IO</text>
<text x="139.5" y="111.2">from</text>
<text x="145.2" y="111.2">the</text>
<text x="149.5" y="111.2">Pi</text>
<text x="72.8" y="116.8">With</text>
<text x="76.1" y="118.8">input</text>
<text x="78" y="116.8">1k</text>
<text x="81.6" y="116.8">resistor</text>
<text x="82.2" y="118.8">is</text>
<text x="85.2" y="118.8">~2.1mA</text>
<text x="90.1" y="116.8">each</text>
<text x="160" y="119.8">The</text>
<text x="164.5" y="119.8">motor</text>
<text x="171.4" y="119.8">controller</text>
<text x="182" y="119.8">first</text>
<text x="160" y="121.8">targeted</text>
<text x="160" y="123.9">has</text>
<text x="160" y="125.9">future</text>
<text x="164.7" y="123.9">opto</text>
<text x="167" y="125.9">proof</text>
<text x="169.2" y="121.8">will</text>
<text x="170.2" y="123.9">isolated</text>
<text x="173.2" y="125.9">this</text>
<text x="173.8" y="121.8">be</text>
<text x="177.4" y="121.8">the</text>
<text x="178.1" y="125.9">by</text>
<text x="179" y="123.9">inputs.</text>
<text x="181.5" y="125.9">including</text>
<text x="181.6" y="121.8">DM556Y</text>
<text x="186.8" y="123.9">But</text>
<text x="190.4" y="121.8">which</text>
<text x="191.6" y="125.9">the</text>
<text x="196.8" y="123.9">Twist</text>
<text x="202.8" y="123.9">the</text>
<text x="207.1" y="123.9">signal</text>
<text x="214.2" y="123.9">pairs</text>
<text x="160" y="128">TVS ESD</text>
<text x="169.6" y="128">protection</text>
<text x="180.5" y="128">diodes.</text>
<text x="227.3" y="145.4">Limit</text>
<text x="227.3" y="147.5">When</text>
<text x="227.3" y="149.5">9mA</text>
<text x="232.6" y="149.5">into</text>
<text x="233.3" y="145.4">switches</text>
<text x="233.5" y="147.5">switch</text>
<text x="237.6" y="149.5">the</text>
<text x="240.7" y="147.5">closed,</text>
<text x="241.9" y="149.5">LTV-847S</text>
<text x="242.7" y="145.4">are</text>
<text x="247" y="145.4">N.C.</text>
<text x="248.8" y="147.5">the</text>
<text x="252.7" y="149.5">LED</text>
<text x="253.1" y="147.5">1.2k</text>
<text x="257.5" y="149.5">gives</text>
<text x="258.5" y="147.5">resistor</text>
<text x="263.6" y="149.5">some</text>
<text x="267" y="147.5">limits</text>
<text x="269.9" y="149.5">headroom</text>
<text x="273.7" y="147.5">to</text>
<text x="276.9" y="147.5">9mA</text>
<text x="158.7" y="154.6">The</text>
<text x="163.2" y="154.6">DM556Y</text>
<text x="172" y="154.6">inputs</text>
<text x="179.1" y="154.6">are</text>
<text x="183.4" y="154.6">labeled</text>
<text x="190.1" y="155.6">TVS diodes</text>
<text x="202.2" y="155.6">placed</text>
<text x="209.8" y="155.6">at</text>
<text x="213" y="155.6">connector</text>
<text x="227.3" y="153.6">The</text>
<text x="227.3" y="155.7">The</text>
<text x="231.9" y="153.6">diode</text>
<text x="231.9" y="155.7">wires</text>
<text x="235.2" y="151.6">case</text>
<text x="238" y="155.7">should</text>
<text x="238.3" y="153.6">is</text>
<text x="240.9" y="151.6">12V</text>
<text x="241.3" y="153.6">the</text>
<text x="245.6" y="153.6">TPESD0402G12V</text>
<text x="245.6" y="155.7">be</text>
<text x="245.7" y="151.6">drops</text>
<text x="249.2" y="155.7">twisted</text>
<text x="252.3" y="151.6">a</text>
<text x="254.7" y="151.6">bit</text>
<text x="257.2" y="155.7">pairs</text>
<text x="258.6" y="151.6">due</text>
<text x="262.4" y="153.6">for</text>
<text x="263.3" y="151.6">to</text>
<text x="266.4" y="153.6">12V</text>
<text x="266.5" y="151.6">cable</text>
<text x="271.2" y="153.6">ESD</text>
<text x="272.9" y="151.6">lengths,</text>
<text x="276.1" y="153.6">protection</text>
<text x="281.8" y="151.6">etc.</text>
<text x="160.9" y="156.7">PUL+/-,</text>
<text x="170.9" y="156.7">DIR+/-,</text>
<text x="180.5" y="156.7">MF+/-</text>
<text x="131.3" y="170.1">Configure</text>
<text x="134.4" y="172.1">with</text>
<text x="139.5" y="172.1">pull-up</text>
<text x="141.7" y="170.1">GPIO</text>
<text x="147.5" y="170.1">pin</text>
<text x="80.1" y="181">Split</text>
<text x="85.8" y="181">into</text>
<text x="90.7" y="181">multiple</text>
<text x="99.8" y="181">ICs</text>
<text x="104" y="181">to</text>
<text x="107.2" y="181">be</text>
<text x="110.8" y="181">able</text>
<text x="116.1" y="181">to</text>
<text x="119.3" y="181">geometrically</text>
<text x="133.5" y="181">fit</text>
<text x="136.8" y="181">into</text>
<text x="141.8" y="181">the</text>
</g>
<g font-size="1.8" fill="#840000">
<text x="81" y="30.4" transform="rotate(-90 81 30.4)">5V</text>
<text x="134.7" y="50.6">E_ENC_A/17</text>
<text x="134.7" y="58.2">E_ENC_B/22</text>
<text x="134.7" y="65.8">E_ENC_Z/27</text>
<text x="222" y="60.9" transform="rotate(-90 222 60.9)">12V</text>
<text x="134.7" y="73.4">E_LIM_1/25</text>
<text x="72.6" y="124.2">E_PUL/18</text>
<text x="238.6" y="123">12V</text>
<text x="261.5" y="123">12V</text>
<text x="73.1" y="131.8">E_DIR/23</text>
<text x="162.4" y="133.1">5V</text>
<text x="175.1" y="138.2">5V</text>
<text x="187.8" y="143.3">5V</text>
<text x="73.7" y="150.9">E_MF/24</text>
<text x="133.4" y="167.4">E_LIM_2/16</text>
<text x="32.8" y="168.8" transform="rotate(-90 32.8 168.8)">GNDIO</text>
<text x="46.8" y="168.8" transform="rotate(-90 46.8 168.8)">GNDPI</text>
</g>
<g font-size="1.8" fill="#006464">
<text x="67.2" y="39">R4</text>
<text x="83.8" y="39">R6</text>
<text x="100.3" y="39">R8</text>
<text x="55.8" y="42.8">R3</text>
<text x="72.3" y="42.8">R5</text>
<text x="88.8" y="42.8">R7</text>
<text x="110.6" y="46.7">LTV-847S</text>
<text x="114.1" y="44.1">U2</text>
<text x="230.3" y="61.9">CN1</text>
<text x="211.1" y="69.5">GNDIO</text>
<text x="230.4" y="66.9">1</text>
<text x="230.4" y="69.4">2</text>
<text x="230.4" y="72">3</text>
<text x="230.4" y="74.5">4</text>
<text x="230.4" y="77.1">5</text>
<text x="202.9" y="78.9" transform="rotate(-90 202.9 78.9)">D1</text>
<text x="209.2" y="81.4" transform="rotate(-90 209.2 81.4)">D2</text>
<text x="215.6" y="84" transform="rotate(-90 215.6 84)">D3</text>
<text x="230.4" y="79.6">6</text>
<text x="230.4" y="82.1">7</text>
<text x="98.5" y="84.8">GNDIO</text>
<text x="127.8" y="84.8">GNDPI</text>
<text x="230.4" y="84.7">8</text>
<text x="230.4" y="87.2">9</text>
<text x="229.4" y="91.1">KF2EDGR-2.54-9P</text>
<text x="202.7" y="96.2">GNDIO</text>
<text x="111.6" y="117.8">U3</text>
<text x="88.7" y="121.6">R9</text>
<text x="105.7" y="120.3">LTV-827S-TA1</text>
<text x="107.2" y="124.1">1</text>
<text x="117.5" y="124.1">8</text>
<text x="87.5" y="129.2">R10</text>
<text x="94.7" y="126.7">GNDPI</text>
<text x="107.2" y="129.1">2</text>
<text x="107.2" y="131.7">3</text>
<text x="117.5" y="129.1">7</text>
<text x="117.5" y="131.7">6</text>
<text x="125.2" y="126.7">GNDIO</text>
<text x="206.2" y="127.9">CN2</text>
<text x="248.9" y="129.2">D4</text>
<text x="271.7" y="129.2">D5</text>
<text x="107.2" y="136.8">4</text>
<text x="117.5" y="136.8">5</text>
<text x="125.2" y="134.3">GNDIO</text>
<text x="206.2" y="132.9">PUL+</text>
<text x="206.2" y="135.5">PUL-</text>
<text x="94.7" y="139.4">GNDPI</text>
<text x="166" y="138.6" transform="rotate(-90 166 138.6)">D6</text>
<text x="178.7" y="143.7" transform="rotate(-90 178.7 143.7)">D7</text>
<text x="206.2" y="138">DIR+</text>
<text x="206.2" y="140.6">DIR-</text>
<text x="206.2" y="143.1">MF+</text>
<text x="237.7" y="140.6">1.2K</text>
<text x="238" y="138.1">R11</text>
<text x="260.6" y="140.6">1.2K</text>
<text x="260.9" y="138.1">R12</text>
<text x="87.5" y="148.3">R13</text>
<text x="105.7" y="147">LTV-817S-TA1</text>
<text x="111.6" y="144.4">U4</text>
<text x="191.4" y="148.7" transform="rotate(-90 191.4 148.7)">D8</text>
<text x="205.3" y="149.5">KF2EDGR-2.54-6P</text>
<text x="206.2" y="145.6">MF-</text>
<text x="107.2" y="150.7">1</text>
<text x="107.2" y="155.8">2</text>
<text x="117.5" y="150.7">4</text>
<text x="117.5" y="155.8">3</text>
<text x="94.7" y="158.4">GNDPI</text>
<text x="111.6" y="161">U5</text>
<text x="126.5" y="158.4">GNDIO</text>
<text x="105.7" y="163.5">LTV-817S-TA1</text>
<text x="107.2" y="167.2">1</text>
<text x="117.5" y="167.2">4</text>
<text x="107.2" y="172.3">2</text>
<text x="117.5" y="172.3">3</text>
<text x="93.4" y="174.9">GNDIO</text>
<text x="125.7" y="174.9">GNDPI</text>
<text x="28.7" y="182.5">GNDIO</text>
<text x="42.7" y="182.5">GNDPI</text>
</g>
<g font-size="1.8" fill="#0f0f0f">
<text x="67.3" y="46.5">ENC_Z</text>
<text x="83.8" y="46.5">ENC_B</text>
<text x="100.3" y="46.5">ENC_A</text>
<text x="200.7" y="70.6">ENC_A</text>
<text x="207" y="73.1">ENC_B</text>
<text x="213.4" y="75.7">ENC_Z</text>
<text x="132.1" y="122.7">PUL-</text>
<text x="132.1" y="130.3">DIR-</text>
<text x="195.1" y="134.1">PUL-</text>
<text x="228.1" y="134.1">LIM_1</text>
<text x="250.9" y="134.1">LIM_2</text>
<text x="170.2" y="143">PUL-</text>
<text x="195.6" y="139.2">DIR-</text>
<text x="132.1" y="149.3">MF-</text>
<text x="182.9" y="148.1">DIR-</text>
<text x="196.2" y="144.2">MF-</text>
<text x="195.6" y="153.1">MF-</text>
<text x="93.4" y="165.8">LIM_2</text>
</g>
<g font-size="1.8" fill="#a90000">
<text x="106" y="49.3">1</text>
<text x="123.1" y="49.3">16</text>
<text x="106" y="54.4">2</text>
<text x="106" y="56.9">3</text>
<text x="123.1" y="54.4">15</text>
<text x="123.1" y="56.9">14</text>
<text x="106" y="62">4</text>
<text x="106" y="64.5">5</text>
<text x="123.1" y="62">13</text>
<text x="123.1" y="64.5">12</text>
<text x="227.9" y="65.8">1</text>
<text x="106" y="69.6">6</text>
<text x="123.1" y="69.6">11</text>
<text x="227.9" y="68.3">2</text>
<text x="227.9" y="70.9">3</text>
<text x="106" y="72.1">7</text>
<text x="106" y="77.2">8</text>
<text x="123.1" y="72.1">10</text>
<text x="123.8" y="77.2">9</text>
<text x="227.9" y="73.4">4</text>
<text x="227.9" y="75.9">5</text>
<text x="227.9" y="78.5">6</text>
<text x="227.9" y="81">7</text>
<text x="227.9" y="83.6">8</text>
<text x="227.9" y="86.1">9</text>
<text x="103.4" y="122.9">1</text>
<text x="121.2" y="122.9">8</text>
<text x="103.4" y="128">2</text>
<text x="103.4" y="130.6">3</text>
<text x="121.2" y="128">7</text>
<text x="121.2" y="130.6">6</text>
<text x="203.8" y="131.8">1</text>
<text x="103.4" y="135.6">4</text>
<text x="121.2" y="135.6">5</text>
<text x="203.8" y="134.4">2</text>
<text x="203.8" y="136.9">3</text>
<text x="203.8" y="139.4">4</text>
<text x="203.8" y="142">5</text>
<text x="103.4" y="149.6">1</text>
<text x="121.2" y="149.6">4</text>
<text x="203.8" y="144.5">6</text>
<text x="103.4" y="154.7">2</text>
<text x="121.2" y="154.7">3</text>
<text x="103.4" y="166.1">1</text>
<text x="121.2" y="166.1">4</text>
<text x="103.4" y="171.2">2</text>
<text x="121.2" y="171.2">3</text>
</g>
<g font-size="1.4" fill="#0f0f0f">
<text x="216.5" y="83.4">LIM_2_OUT</text>
<text x="216.5" y="78.3">LIM_1_OUT</text>
<text x="216.7" y="80.8">LIM_1_RET</text>
<text x="216.7" y="85.9">LIM_2_RET</text>
<text x="248.9" y="121.5">LIM_1_OUT</text>
<text x="271.8" y="121.5">LIM_2_OUT</text>
<text x="250.2" y="138">LIM_1_RET</text>
<text x="273" y="139.3">LIM_2_RET</text>
</g>
<g font-size="1.4" fill="#0000c2">
<text x="221" y="93.8">TPESD0402G05V</text>
<text x="221" y="95.4">Bidirectional</text>
<text x="231.8" y="95.4">ultra-low</text>
<text x="240.3" y="95.4">capacitance</text>
<text x="221" y="97.1">ESD</text>
<text x="221" y="98.7">No</text>
<text x="221" y="100.4">Protects</text>
<text x="224.1" y="98.7">polarity</text>
<text x="225.1" y="97.1">protection</text>
<text x="228.5" y="100.4">logic</text>
<text x="233.4" y="100.4">from</text>
<text x="233.5" y="98.7">either</text>
<text x="233.9" y="97.1">diode.</text>
<text x="238" y="100.4">ESD</text>
<text x="239.1" y="98.7">pin</text>
<text x="242.1" y="100.4">&amp;</text>
<text x="242.6" y="98.7">may</text>
<text x="244.5" y="100.4">cable</text>
<text x="246.8" y="98.7">be</text>
<text x="249.8" y="98.7">tied</text>
<text x="249.8" y="100.4">transients.</text>
<text x="253.8" y="98.7">to</text>
<text x="256.5" y="98.7">GND.</text>
</g>
</svg>
